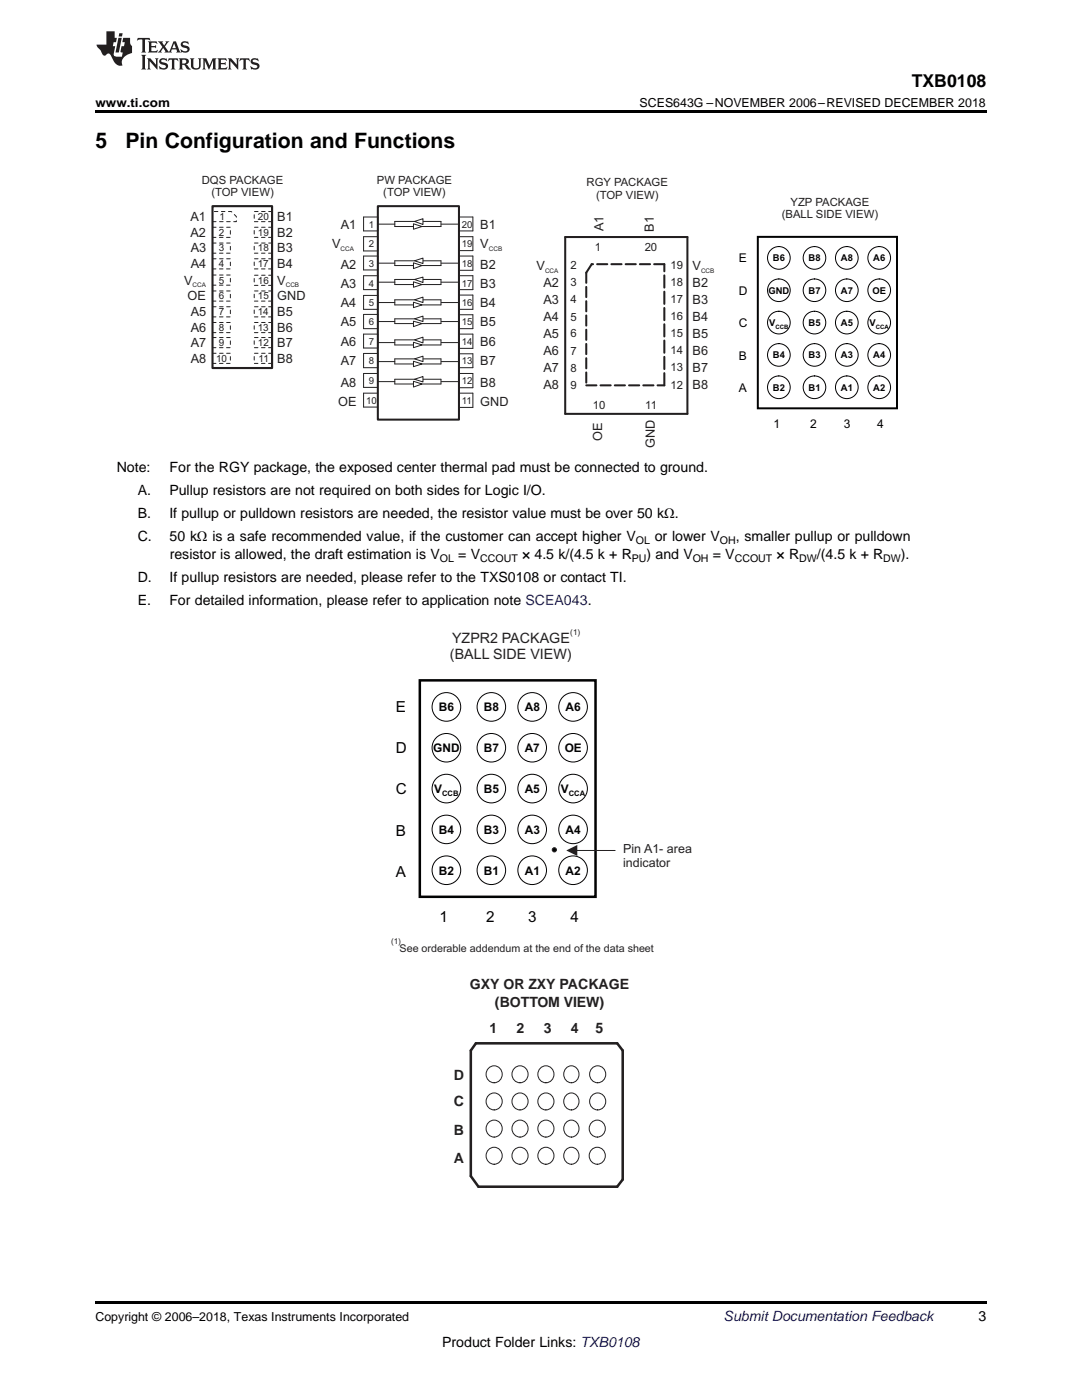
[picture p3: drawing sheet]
<svg xmlns="http://www.w3.org/2000/svg" width="216mm" height="279mm" viewBox="0 0 216 279" stroke-linecap="round" stroke-linejoin="round" font-family="sans-serif">
<path d="M19 259.7h177.8v.5h-177.8z" fill="#000"/>
<path d="M95 208.2h28.2l1.1 1.5v25.7l-1.1 1.4h-27.7l-1.6-2.1v-25z" fill="none" stroke="#231f20" stroke-width=".51"/>
<g fill="none" stroke="#231f20" stroke-width=".2">
<path d="M112.9 213.2a1.62 1.62 0 0 1 2.4 .2 1.62 1.62 0 0 1-.4 2.3 1.59 1.59 0 0 1-2-.1 1.59 1.59 0 0 1-.2-2.1zM112.9 218.6a1.62 1.62 0 0 1 2.4 .2 1.62 1.62 0 0 1-.4 2.4 1.59 1.59 0 0 1-2-.2 1.59 1.59 0 0 1-.2-2zM112.9 224a1.62 1.62 0 0 1 2.4 .2 1.62 1.62 0 0 1-.4 2.4 1.59 1.59 0 0 1-2-.2 1.59 1.59 0 0 1-.2-2zM112.9 229.5a1.62 1.62 0 0 1 2.4 .2 1.62 1.62 0 0 1-.4 2.3 1.59 1.59 0 0 1-2-.2 1.59 1.59 0 0 1-.2-2z"/>
<circle cx="98.6" cy="214.4" r="1.65"/>
<circle cx="98.6" cy="219.9" r="1.65"/>
<circle cx="103.8" cy="214.4" r="1.65"/>
<circle cx="103.8" cy="219.9" r="1.65"/>
<circle cx="108.9" cy="214.4" r="1.65"/>
<circle cx="108.9" cy="219.9" r="1.65"/>
<circle cx="119.3" cy="214.4" r="1.65"/>
<circle cx="119.3" cy="219.9" r="1.65"/>
<circle cx="98.6" cy="225.3" r="1.65"/>
<circle cx="98.6" cy="230.7" r="1.65"/>
<circle cx="103.8" cy="225.3" r="1.65"/>
<circle cx="103.8" cy="230.7" r="1.65"/>
<circle cx="108.9" cy="225.3" r="1.65"/>
<circle cx="108.9" cy="230.7" r="1.65"/>
<circle cx="119.2" cy="225.3" r="1.65"/>
<circle cx="119.2" cy="230.7" r="1.65"/>
</g>
<g fill="none" stroke="#010202" stroke-width=".2">
<circle cx="89.1" cy="149.2" r="2.85"/>
<circle cx="89.1" cy="141.1" r="2.86"/>
<circle cx="89.1" cy="157.4" r="2.86"/>
<circle cx="98" cy="149.2" r="2.85"/>
<circle cx="98" cy="141.1" r="2.85"/>
<circle cx="98" cy="157.4" r="2.85"/>
<circle cx="106.2" cy="149.2" r="2.85"/>
<circle cx="106.2" cy="141.1" r="2.86"/>
<circle cx="106.2" cy="157.4" r="2.86"/>
<circle cx="114.3" cy="149.2" r="2.85"/>
<circle cx="114.4" cy="141.1" r="2.86"/>
<circle cx="114.4" cy="157.4" r="2.86"/>
<circle cx="89.1" cy="165.5" r="2.85"/>
<circle cx="89.1" cy="173.7" r="2.86"/>
<circle cx="98" cy="165.5" r="2.85"/>
<circle cx="98" cy="173.7" r="2.85"/>
<circle cx="106.2" cy="165.5" r="2.85"/>
<circle cx="106.2" cy="173.7" r="2.86"/>
<circle cx="114.3" cy="165.5" r="2.85"/>
<circle cx="114.4" cy="173.7" r="2.86"/>
</g>
<path d="M83.8 135.8h35v43.2h-35z" fill="none" stroke="#010202" stroke-width=".5"/>
<circle cx="110.6" cy="169.6" r=".42" fill="#010202"/>
<g fill="none" stroke="#231f20" stroke-width=".2">
<path d="M115.1 169.7h7.6"/>
<circle cx="110.6" cy="169.6" r=".42"/>
</g>
<path d="M113 169.7l2.2-1.1v2.2z" fill="#231f20"/>
<path d="M73 43.5h3.3v6.9h-3.3zM73 59.1h3.3v6.8h-3.3zM91.6 43.5h5.4v6.9h-5.4zM91.6 59.1h5.4v6.8h-5.4zM73 66.8h3.3v6.9h-3.3zM91.6 66.8h5.4v6.9h-5.4z" fill="none" stroke="#fff" stroke-width=".2"/>
<path d="M75.4 41.1h16.2v42.6h-16.2z" fill-rule="evenodd" fill="#fff"/>
<path d="M75.4 41.1h16.2v42.6h-16.2z" fill="none" stroke="#231f20" stroke-width=".41"/>
<path d="M82.5 44.7l1.7 .5-1.7 .5z" fill="#fff"/>
<path d="M82.5 44.7l1.7 .5-1.7 .5z" fill="none" stroke="#231f20" stroke-width=".2"/>
<path d="M82.7 44.2l1.7-.6v1.2z" fill="#fff"/>
<path d="M75.3 44.7h3.5M82.6 44.2h-3.8v1h3.7M82.7 44.2l1.7-.6v1.2zM84.5 44.2h3.5v1h-3.9M88.1 44.7h3.4" fill="none" stroke="#231f20" stroke-width=".2"/>
<path d="M82.5 52.5l1.7 .5-1.7 .6z" fill="#fff"/>
<path d="M82.5 52.5l1.7 .5-1.7 .6z" fill="none" stroke="#231f20" stroke-width=".2"/>
<path d="M82.7 52l1.7-.5v1.1z" fill="#fff"/>
<path d="M75.3 52.5h3.5M82.6 52h-3.8v1h3.7M82.7 52l1.7-.5v1.1zM84.5 52h3.5v1h-3.9M88.1 52.5h3.4" fill="none" stroke="#231f20" stroke-width=".2"/>
<path d="M82.5 56.2l1.7 .6-1.7 .5z" fill="#fff"/>
<path d="M82.5 56.2l1.7 .6-1.7 .5z" fill="none" stroke="#231f20" stroke-width=".2"/>
<path d="M82.7 55.8l1.7-.5v1.1z" fill="#fff"/>
<path d="M75.3 56.3h3.5M82.6 55.8h-3.8v1h3.7M82.7 55.8l1.7-.5v1.1zM84.5 55.8h3.5v1h-3.9M88.1 56.3h3.4" fill="none" stroke="#231f20" stroke-width=".2"/>
<path d="M82.5 60.3l1.7 .6-1.7 .5z" fill="#fff"/>
<path d="M82.5 60.3l1.7 .6-1.7 .5z" fill="none" stroke="#231f20" stroke-width=".2"/>
<path d="M82.7 59.8l1.7-.5v1.1z" fill="#fff"/>
<path d="M82.6 59.8h-3.8v1.1h3.7M82.7 59.8l1.7-.5v1.1zM84.5 59.8h3.5v1.1h-3.9M75.3 60.4h3.5M88.1 60.4h3.4" fill="none" stroke="#231f20" stroke-width=".2"/>
<path d="M82.5 64.1l1.7 .5-1.7 .6z" fill="#fff"/>
<path d="M82.5 64.1l1.7 .5-1.7 .6z" fill="none" stroke="#231f20" stroke-width=".2"/>
<path d="M82.7 63.6l1.7-.5v1.1z" fill="#fff"/>
<path d="M75.3 64.2h3.5M82.6 63.6h-3.8v1h3.7M82.7 63.6l1.7-.5v1.1zM84.5 63.6h3.5v1h-3.9M88.1 64.2h3.4" fill="none" stroke="#231f20" stroke-width=".2"/>
<path d="M82.5 68.3l1.7 .5-1.7 .6z" fill="#fff"/>
<path d="M82.5 68.3l1.7 .5-1.7 .6z" fill="none" stroke="#231f20" stroke-width=".2"/>
<path d="M82.7 67.8l1.7-.5v1.1z" fill="#fff"/>
<path d="M75.3 68.4h3.5M82.6 67.8h-3.8v1h3.7M82.7 67.8l1.7-.5v1.1zM84.5 67.8h3.5v1h-3.9M88.1 68.4h3.4" fill="none" stroke="#231f20" stroke-width=".2"/>
<path d="M82.5 72.1l1.7 .5-1.7 .6z" fill="#fff"/>
<path d="M82.5 72.1l1.7 .5-1.7 .6z" fill="none" stroke="#231f20" stroke-width=".2"/>
<path d="M82.7 71.6l1.7-.5v1.1z" fill="#fff"/>
<path d="M75.3 72.2h3.5M82.6 71.6h-3.8v1h3.7M82.7 71.6l1.7-.5v1.1zM84.5 71.6h3.5v1h-3.9M88.1 72.2h3.4" fill="none" stroke="#231f20" stroke-width=".2"/>
<path d="M82.5 76.1l1.7 .5-1.7 .6z" fill="#fff"/>
<path d="M82.5 76.1l1.7 .5-1.7 .6z" fill="none" stroke="#231f20" stroke-width=".2"/>
<path d="M82.7 75.7l1.7-.6v1.1z" fill="#fff"/>
<g fill="none" stroke="#231f20" stroke-width=".2">
<path d="M72.5 43.3h2.9v2.8h-2.9zM72.5 51.1h2.9v2.8h-2.9zM72.5 55h2.9v2.8h-2.9zM72.5 59h2.9v2.7h-2.9zM72.5 47.2h2.9v2.9h-2.9zM91.6 43.3h2.8v2.8h-2.8zM91.6 47.2h2.8v2.8h-2.8zM91.6 51.1h2.8v2.8h-2.8zM91.6 55h2.8v2.8h-2.8zM91.6 58.9h2.8v2.8h-2.8zM72.5 66.7h2.9v2.8h-2.9zM72.5 62.7h2.9v2.9h-2.9z"/>
<path d="M72.5 70.5h2.9v2.9h-2.9zM72.5 74.5h2.8v2.8h-2.8zM72.5 78.5h2.8v2.7h-2.8zM75.3 76.2h3.5M82.6 75.7h-3.8v.9h3.7M82.7 75.7l1.7-.6v1.1zM84.5 75.7h3.5v.9h-3.9M88.1 76.2h3.4M91.6 62.8h2.8v2.8h-2.8zM91.6 66.7h2.8v2.8h-2.8zM91.6 70.6h2.8v2.8h-2.8zM91.6 74.5h2.8v2.9h-2.8z"/>
<path d="M91.6 78.5h2.8v2.8h-2.8z"/>
</g>
<path d="M112.8 47.3h24.4v35.3h-24.4z" fill="none" stroke="#231f20" stroke-width=".41"/>
<path d="M117 54.4v22.5M118.1 52.7l-1.1 1.7M132.6 52.7h-14.5M117 76.9h15.6" fill="none" stroke="#231f20" stroke-width=".41" stroke-dasharray="2 .8"/>
<path d="M132.6 76.9v-24.2" fill="none" stroke="#231f20" stroke-width=".41" stroke-dasharray="2.4 .8"/>
<g fill="none" stroke="#231f20" stroke-width=".2" stroke-dasharray=".7 .7">
<path d="M42.4 45.4h3.6v2h-3.6M42.4 51.6h3.6v2.1h-3.6M42.4 48.5h3.6v2h-3.6M42.4 44.2h4.8v-1l-1-1h-3.8M42.4 58.1h3.6v2h-3.6M42.4 54.9h3.6v2h-3.6M54.3 53.7h-3.6v-2.1h3.6M54.3 50.5h-3.6v-2h3.6M54.3 44.2h-3.6v-2h3.6M54.3 47.4h-3.6v-2h3.6M54.3 57h-3.6v-2.1h3.6M42.4 64.4h3.6v2h-3.6"/>
<path d="M42.4 61.2h3.6v2h-3.6M42.4 70.5h3.6v2h-3.6M42.4 67.4h3.6v2h-3.6M54.3 66.4h-3.6v-2h3.6M54.3 63.2h-3.6v-2h3.6M54.3 60.1h-3.6v-2h3.6M54.3 72.5h-3.6v-2h3.6M54.3 69.4h-3.6v-2h3.6"/>
</g>
<path d="M42.4 41.1h11.9v32.3h-11.9z" fill="none" stroke="#231f20" stroke-width=".42"/>
<g fill="none" stroke="#010202" stroke-width=".2">
<circle cx="155.4" cy="51.5" r="2.26"/>
<circle cx="155.4" cy="57.9" r="2.26"/>
<circle cx="162.5" cy="51.5" r="2.26"/>
<circle cx="162.5" cy="57.9" r="2.25"/>
<circle cx="169" cy="51.5" r="2.26"/>
<circle cx="169" cy="57.9" r="2.26"/>
<circle cx="175.4" cy="57.9" r="2.26"/>
<circle cx="175.4" cy="51.5" r="2.26"/>
<circle cx="155.4" cy="70.8" r="2.26"/>
<circle cx="155.4" cy="77.3" r="2.26"/>
<circle cx="155.4" cy="64.4" r="2.26"/>
<circle cx="162.5" cy="64.4" r="2.26"/>
<circle cx="162.5" cy="70.8" r="2.25"/>
<circle cx="162.5" cy="77.3" r="2.26"/>
<circle cx="169" cy="70.8" r="2.26"/>
<circle cx="169" cy="64.4" r="2.26"/>
<circle cx="169" cy="77.3" r="2.26"/>
<circle cx="175.4" cy="70.8" r="2.26"/>
<circle cx="175.4" cy="64.4" r="2.26"/>
<circle cx="175.4" cy="77.3" r="2.26"/>
</g>
<path d="M151.2 47.3h27.8v34.2h-27.8z" fill="none" stroke="#010202" stroke-width=".4"/>
<path d="M19 22h177.8v.5h-177.8z" fill="#000"/>
<g fill="#231f20">
<path d="M27.5 7.6l-.1 .5 .4-.2h.6v.1v2.1l-.2 .4h1l-.3-.4v-2.1l.1-.1h.5l.5 .2-.2-.5zM29.5 8.3l.2 .3v1.5l-.2 .4h1.8l.2-.6a1.04 1.04 0 0 1-1.3 .2v-.7h.6l.3 .2v-.6l-.3 .2h-.6v-.6l.8-.1 .4 .3-.2-.5zM31.5 8.3l.9 1.1-.9 1.1h.8l-.2-.2 .5-.7 .4 .7-.2 .2h1.5l-.1-.2 .1-.4h.9l.1 .4-.2 .2h1l-.3-.3-.7-1.9h-.5l-.9 2-.8-1 .9-1h-.8l.1 .3-.3 .5-.4-.6 .2-.2zM34.7 8.6l.4 1h-.7zM36.3 8.4a.63 .63 0 0 0-.2 .7 .63 .63 0 0 0 .6 .4l.6 .2 .1 .2a.75 .75 0 0 1-.7 .4 .75 .75 0 0 1-.6-.5l.1 .7 .1-.1a1.11 1.11 0 0 0 1.5-.6 1.13 1.13 0 0 0-1.2-.8l-.1-.4a1.04 1.04 0 0 1 1.2 .2l-.2-.5-.1 .1-.5-.2zM28.2 10.9l.2 .4v2.2l-.2 .4h1l-.3-.4v-2.2l.3-.4zM29.3 11.6l.3 .4v1.5l-.3 .4h.8l-.2-.4v-1.3l1.5 1.7v-1.9l.2-.4h-.7l.2 .4v.9l-1.1-1.3zM32 11.8a.62 .62 0 0 0-.2 .7 .62 .62 0 0 0 .6 .4l.6 .1 .1 .3a.76 .76 0 0 1-.7 .3 .76 .76 0 0 1-.6-.4l.1 .7 .1-.1a1.11 1.11 0 0 0 1.5-.6 1.13 1.13 0 0 0-1.2-.8l-.1-.4a1.04 1.04 0 0 1 1.2 .2l-.2-.6-.1 .1-.5-.1zM33.7 11.6l-.2 .6a.61 .61 0 0 1 .8-.3v1.6l-.2 .4h.9l-.2-.4v-1.6a.63 .63 0 0 1 .8 .3l-.2-.6zM35.6 11.6l.3 .4v1.5l-.3 .4h1l-.2-.2v-.8l.5 .2a.76 .76 0 0 0 1.2 .7l-1-1a.58 .58 0 0 0 .6-.5 .58 .58 0 0 0-.5-.6zM36.4 11.9h.1a.45 .45 0 0 1 .5 .1 .45 .45 0 0 1 .1 .5l-.7 .2zM37.9 11.6l.2 .2a2.17 2.17 0 0 0 .3 1.9 .99 .99 0 0 0 1.6-.6v-1.1l.2-.4h-.7l.2 .2a1.92 1.92 0 0 1-.2 1.8 .6 .6 0 0 1-.9-.5v-1.1l.2-.4zM40.4 11.6l.2 .4v1.5l-.2 .4h.7l-.2-.4v-1.4l.8 1.8 .8-1.8v1.4l-.2 .4h.9l-.2-.4v-1.5l.2-.4h-.8l-.6 1.5-.6-1.5zM43.4 11.6l.2 .4v1.5l-.2 .4h1.8l.2-.6a1.04 1.04 0 0 1-1.3 .1v-.6h.5l.4 .2v-.6l-.4 .2h-.5v-.7h.8l.3 .3-.1-.6zM45.5 11.6l.2 .4v1.5l-.2 .4h.7l-.2-.4v-1.3l1.5 1.7v-1.9l.2-.4h-.7l.2 .4v.9l-1.1-1.3zM47.9 11.6l-.1 .6a.61 .61 0 0 1 .8-.3v1.6l-.3 .4h1l-.3-.4 .1-1.6a.63 .63 0 0 1 .7 .3l-.1-.6zM50.2 11.8a.62 .62 0 0 0-.2 .7 .62 .62 0 0 0 .6 .4l.6 .1 .2 .3a.76 .76 0 0 1-.8 .3 .76 .76 0 0 1-.6-.4l.1 .7 .2-.1a1.11 1.11 0 0 0 1.5-.6 1.13 1.13 0 0 0-1.3-.8l-.1-.4a1.04 1.04 0 0 1 1.2 .2l-.1-.6-.2 .1-.5-.1z"/>
<path d="M21.2 6.3v2.6h-1.9l.1 .4 .7 .9a.91 .91 0 0 0 1 .8 .56 .56 0 0 1 .5-.3 .56 .56 0 0 1 .5 .3l.4 .8a1.53 1.53 0 0 0 1.9 1.2 1.54 1.54 0 0 1 1-2.1l.9-.3v-1.4a1.52 1.52 0 0 1-.3-1.6h-1.4l-.2 .8h.5l-.2 .8h-.4l-.2 1v.2l.4 .1-.2 .8a1.93 1.93 0 0 1-1.6-.3l.3-1.8h-.5l.2-.8h.4l.2-.8h-.4v-1.3zM23.6 7.6l-.6 2.9h.7l.6-2.9zM23.8 6.6l-.1 .7h.6l.2-.7z"/>
</g>
<g font-size="4.2">
<text x="19" y="29.6">5</text>
<text x="25" y="29.6">Pin Configuration and Functions</text>
</g>
<text font-size="3.5" x="181.9" y="17.3">TXB0108</text>
<g font-size="3" fill="#010202">
<text x="79" y="142.1">E</text>
<text x="79" y="150.3">D</text>
<text x="79" y="158.5">C</text>
<text x="79" y="166.7">B</text>
<text x="79" y="174.9">A</text>
<text x="87.7" y="184">1</text>
<text x="97" y="184">2</text>
<text x="105.4" y="184">3</text>
<text x="113.9" y="184">4</text>
</g>
<g font-size="2.9" fill="#231f20">
<text x="89.8" y="131.4">(BALL SIDE VIEW)</text>
<text x="90.2" y="128.3">YZPR2 PACKAGE</text>
</g>
<g font-size="2.8">
<text x="23.3" y="94.2">Note:</text>
<text x="33.8" y="94.2">For the RGY package, the exposed center thermal pad must be connected to ground.</text>
<text x="27.5" y="98.8">A.</text>
<text x="33.8" y="98.8">Pullup resistors are not required on both sides for Logic I/O.</text>
<text x="27.5" y="103.4">B.</text>
<text x="33.8" y="103.4">If pullup or pulldown resistors are needed, the resistor value must be over 50 kΩ.</text>
<text x="27.5" y="108.1">C.</text>
<text x="33.8" y="108.1">50 kΩ is a safe recommended value, if the customer can accept higher V</text>
<text x="33.9" y="111.6">resistor is allowed, the draft estimation is V</text>
<text x="91.4" y="111.6">= V</text>
<text x="104.2" y="111.6">× 4.5 k/(4.5 k + R</text>
<text x="129" y="111.6">) and V</text>
<text x="130.6" y="108.1">or lower V</text>
<text x="142.2" y="111.6">= V</text>
<text x="146.8" y="108.1">, smaller pullup or pulldown</text>
<text x="155" y="111.6">× R</text>
<text x="163" y="111.6">/(4.5 k + R</text>
<text x="179.8" y="111.6">).</text>
<text x="27.5" y="116.2">D.</text>
<text x="33.8" y="116.2">If pullup resistors are needed, please refer to the TXS0108 or contact TI.</text>
<text x="27.5" y="120.8">E.</text>
<text x="33.8" y="120.8">For detailed information, please refer to application note SCEA043.</text>
<text x="195.3" y="263.6">3</text>
<text x="88.2" y="268.9">Product Folder Links: TXB0108</text>
</g>
<g font-size="2.8" fill="#231f20">
<text x="93.8" y="197.4">GXY OR ZXY PACKAGE</text>
<text x="98.8" y="200.9">(BOTTOM VIEW)</text>
<text x="97.7" y="206.2">1</text>
<text x="103.1" y="206.2">2</text>
<text x="108.5" y="206.2">3</text>
<text x="113.9" y="206.2">4</text>
<text x="118.8" y="206.2">5</text>
<text x="90.6" y="215.6">D</text>
<text x="90.6" y="220.7">C</text>
<text x="90.6" y="226.4">B</text>
<text x="90.6" y="232">A</text>
</g>
<text font-size="2.8" fill="#0000c8" x="144.4" y="263.6">Submit Documentation Feedback</text>
<g font-size="2.5">
<text x="19" y="21.4">www.ti.com</text>
<text x="127.6" y="21.4">SCES643G –NOVEMBER 2006–REVISED DECEMBER 2018</text>
<text x="19" y="263.6">Copyright © 2006–2018, Texas Instruments Incorporated</text>
</g>
<g font-size="2.5" fill="#231f20">
<text x="38" y="44.1">A1</text>
<text x="38" y="47.2">A2</text>
<text x="55.3" y="44.1">B1</text>
<text x="55.3" y="47.2">B2</text>
<text x="68" y="45.7">A1</text>
<text x="95.8" y="45.7">B1</text>
<text x="120.4" y="46.2" transform="rotate(-90 120.4 46.2)">A1</text>
<text x="130.5" y="46.2" transform="rotate(-90 130.5 46.2)">B1</text>
<text x="38.1" y="50.4">A3</text>
<text x="38.1" y="53.5">A4</text>
<text x="55.3" y="50.4">B3</text>
<text x="55.3" y="53.5">B4</text>
<text x="66.3" y="49.5">V</text>
<text x="68" y="53.6">A2</text>
<text x="95.8" y="49.5">V</text>
<text x="95.8" y="53.6">B2</text>
<text x="107.1" y="53.9">V</text>
<text x="138.2" y="53.9">V</text>
<text x="36.7" y="56.8">V</text>
<text x="37.4" y="59.9">OE</text>
<text x="55.3" y="56.8">V</text>
<text x="55.3" y="60">GND</text>
<text x="68" y="57.4">A3</text>
<text x="95.8" y="57.4">B3</text>
<text x="108.4" y="57.3">A2</text>
<text x="138.2" y="57.3">B2</text>
<text x="38.1" y="63.1">A5</text>
<text x="55.3" y="63.1">B5</text>
<text x="68" y="61.2">A4</text>
<text x="68" y="65">A5</text>
<text x="95.8" y="61.2">B4</text>
<text x="95.8" y="65">B5</text>
<text x="108.4" y="60.6">A3</text>
<text x="108.4" y="64">A4</text>
<text x="138.2" y="60.6">B3</text>
<text x="138.2" y="64">B4</text>
<text x="38.1" y="69.2">A7</text>
<text x="38.1" y="66.2">A6</text>
<text x="55.3" y="66.3">B6</text>
<text x="55.3" y="69.2">B7</text>
<text x="68" y="69.1">A6</text>
<text x="95.8" y="69.1">B6</text>
<text x="108.4" y="67.5">A5</text>
<text x="108.4" y="70.9">A6</text>
<text x="138.2" y="67.5">B5</text>
<text x="138.2" y="70.9">B6</text>
<text x="38.1" y="72.4">A8</text>
<text x="55.3" y="72.4">B8</text>
<text x="68" y="72.8">A7</text>
<text x="68" y="77.2">A8</text>
<text x="95.8" y="72.8">B7</text>
<text x="95.8" y="77.2">B8</text>
<text x="108.4" y="74.3">A7</text>
<text x="108.4" y="77.7">A8</text>
<text x="138.2" y="74.3">B7</text>
<text x="138.2" y="77.7">B8</text>
<text x="67.5" y="81">OE</text>
<text x="95.8" y="81">GND</text>
<text x="120.2" y="88" transform="rotate(-90 120.2 88)">OE</text>
<text x="130.7" y="89.4" transform="rotate(-90 130.7 89.4)">GND</text>
<text x="124.3" y="170.3">Pin A1- area</text>
<text x="124.3" y="173">indicator</text>
</g>
<g font-size="2.4" fill="#010202">
<text x="147.4" y="52.3">E</text>
<text x="147.4" y="58.8">D</text>
<text x="147.4" y="65.3">C</text>
<text x="147.4" y="71.8">B</text>
<text x="147.4" y="78.3">A</text>
<text x="154.3" y="85.4">1</text>
<text x="161.7" y="85.4">2</text>
<text x="168.4" y="85.4">3</text>
<text x="175" y="85.4">4</text>
<text x="87.6" y="142">B6</text>
<text x="96.6" y="142">B8</text>
<text x="104.7" y="142">A8</text>
<text x="112.9" y="142">A6</text>
<text x="86.5" y="150.1">GND</text>
<text x="96.6" y="150.1">B7</text>
<text x="104.7" y="150.1">A7</text>
<text x="112.7" y="150.1">OE</text>
<text x="86.6" y="158.3">V</text>
<text x="96.6" y="158.3">B5</text>
<text x="104.7" y="158.3">A5</text>
<text x="111.9" y="158.3">V</text>
<text x="87.6" y="166.4">B4</text>
<text x="96.6" y="166.4">B3</text>
<text x="104.7" y="166.4">A3</text>
<text x="112.9" y="166.4">A4</text>
<text x="87.6" y="174.6">B2</text>
<text x="96.6" y="174.6">B1</text>
<text x="104.7" y="174.6">A1</text>
<text x="112.9" y="174.6">A2</text>
</g>
<g font-size="2.3" fill="#231f20">
<text x="40.3" y="36.7">DQS PACKAGE</text>
<text x="42.2" y="39.2">(TOP VIEW)</text>
<text x="75.2" y="36.7">PW PACKAGE</text>
<text x="76.5" y="39.2">(TOP VIEW)</text>
<text x="117.1" y="37.2">RGY PACKAGE</text>
<text x="118.9" y="39.7">(TOP VIEW)</text>
<text x="157.7" y="41">YZP PACKAGE</text>
<text x="156" y="43.5">(BALL SIDE VIEW)</text>
<text x="113.9" y="53.7">2</text>
<text x="118.7" y="50.2">1</text>
<text x="128.6" y="50.2">20</text>
<text x="133.8" y="53.6">19</text>
<text x="113.9" y="57.1">3</text>
<text x="133.8" y="57.1">18</text>
<text x="113.9" y="60.5">4</text>
<text x="113.9" y="64">5</text>
<text x="133.8" y="60.4">17</text>
<text x="133.8" y="63.9">16</text>
<text x="113.9" y="67.3">6</text>
<text x="113.9" y="70.8">7</text>
<text x="133.8" y="67.3">15</text>
<text x="133.8" y="70.7">14</text>
<text x="113.9" y="74.2">8</text>
<text x="113.9" y="77.7">9</text>
<text x="133.8" y="74.1">13</text>
<text x="133.8" y="77.6">12</text>
<text x="118.3" y="81.6">10</text>
<text x="128.8" y="81.6">11</text>
</g>
<g font-size="2.1">
<text x="87.8" y="112.1">OL</text>
<text x="95.8" y="112.1">CCOUT</text>
<text x="126.1" y="112.1">PU</text>
<text x="126.9" y="108.6">OL</text>
<text x="138.2" y="112.1">OH</text>
<text x="143.7" y="108.6">OH</text>
<text x="146.6" y="112.1">CCOUT</text>
<text x="159.5" y="112.1">DW</text>
<text x="176.2" y="112.1">DW</text>
</g>
<text font-size="2.1" fill="#231f20" x="79.7" y="189.9">See orderable addendum at the end of the data sheet</text>
<g font-size="2" fill="#231f20">
<text x="43.7" y="47">2</text>
<text x="43.8" y="43.9">1</text>
<text x="51.4" y="43.9">20</text>
<text x="51.5" y="47">19</text>
<text x="43.7" y="53.3">4</text>
<text x="43.7" y="50.2">3</text>
<text x="51.4" y="53.3">17</text>
<text x="51.4" y="50.2">18</text>
<text x="43.7" y="59.7">6</text>
<text x="43.7" y="56.6">5</text>
<text x="51.4" y="56.6">16</text>
<text x="51.5" y="59.7">15</text>
<text x="43.7" y="62.9">7</text>
<text x="51.4" y="62.9">14</text>
<text x="43.7" y="66">8</text>
<text x="43.7" y="69">9</text>
<text x="51.4" y="66">13</text>
<text x="51.5" y="69">12</text>
<text x="43.1" y="72.2">10</text>
<text x="51.6" y="72.2">11</text>
</g>
<g font-size="1.9" fill="#231f20">
<text x="73.6" y="45.5">1</text>
<text x="92.1" y="45.5">20</text>
<text x="73.6" y="49.3">2</text>
<text x="73.6" y="53.3">3</text>
<text x="92.1" y="49.3">19</text>
<text x="92.1" y="53.3">18</text>
<text x="73.6" y="57.2">4</text>
<text x="92.1" y="57.2">17</text>
<text x="73.6" y="61">5</text>
<text x="73.6" y="64.9">6</text>
<text x="92.1" y="61">16</text>
<text x="92.1" y="64.9">15</text>
<text x="73.6" y="68.8">7</text>
<text x="92.1" y="68.8">14</text>
<text x="73.6" y="72.6">8</text>
<text x="73.6" y="76.7">9</text>
<text x="92.1" y="72.6">13</text>
<text x="92.1" y="76.7">12</text>
<text x="73.1" y="80.6">10</text>
<text x="92.1" y="80.6">11</text>
</g>
<g font-size="1.9" fill="#010202">
<text x="154.2" y="52.2">B6</text>
<text x="161.3" y="52.2">B8</text>
<text x="167.8" y="52.2">A8</text>
<text x="174.3" y="52.2">A6</text>
<text x="153.3" y="58.6">GND</text>
<text x="161.3" y="58.6">B7</text>
<text x="167.8" y="58.6">A7</text>
<text x="174.1" y="58.6">OE</text>
<text x="153.5" y="65.1">V</text>
<text x="161.3" y="65.1">B5</text>
<text x="167.8" y="65.1">A5</text>
<text x="173.5" y="65.1">V</text>
<text x="154.2" y="71.5">B4</text>
<text x="161.3" y="71.5">B3</text>
<text x="167.8" y="71.5">A3</text>
<text x="174.3" y="71.5">A4</text>
<text x="154.2" y="78">B2</text>
<text x="161.3" y="78">B1</text>
<text x="167.8" y="78">A1</text>
<text x="174.3" y="78">A2</text>
</g>
<g font-size="1.6" fill="#231f20">
<text x="113.8" y="126.7">(1)</text>
<text x="78" y="188.3">(1)</text>
</g>
<g font-size="1.5" fill="#010202">
<text x="88.2" y="158.9">CCB</text>
<text x="113.5" y="158.9">CCA</text>
</g>
<g font-size="1.3" fill="#231f20">
<text x="67.9" y="50.1">CCA</text>
<text x="97.5" y="50.1">CCB</text>
<text x="38.4" y="57.4">CCA</text>
<text x="57" y="57.3">CCB</text>
<text x="108.8" y="54.4">CCA</text>
<text x="139.9" y="54.4">CCB</text>
</g>
<g font-size="1.2" fill="#010202">
<text x="154.7" y="65.6">CCB</text>
<text x="174.8" y="65.6">CCA</text>
</g>
</svg>
